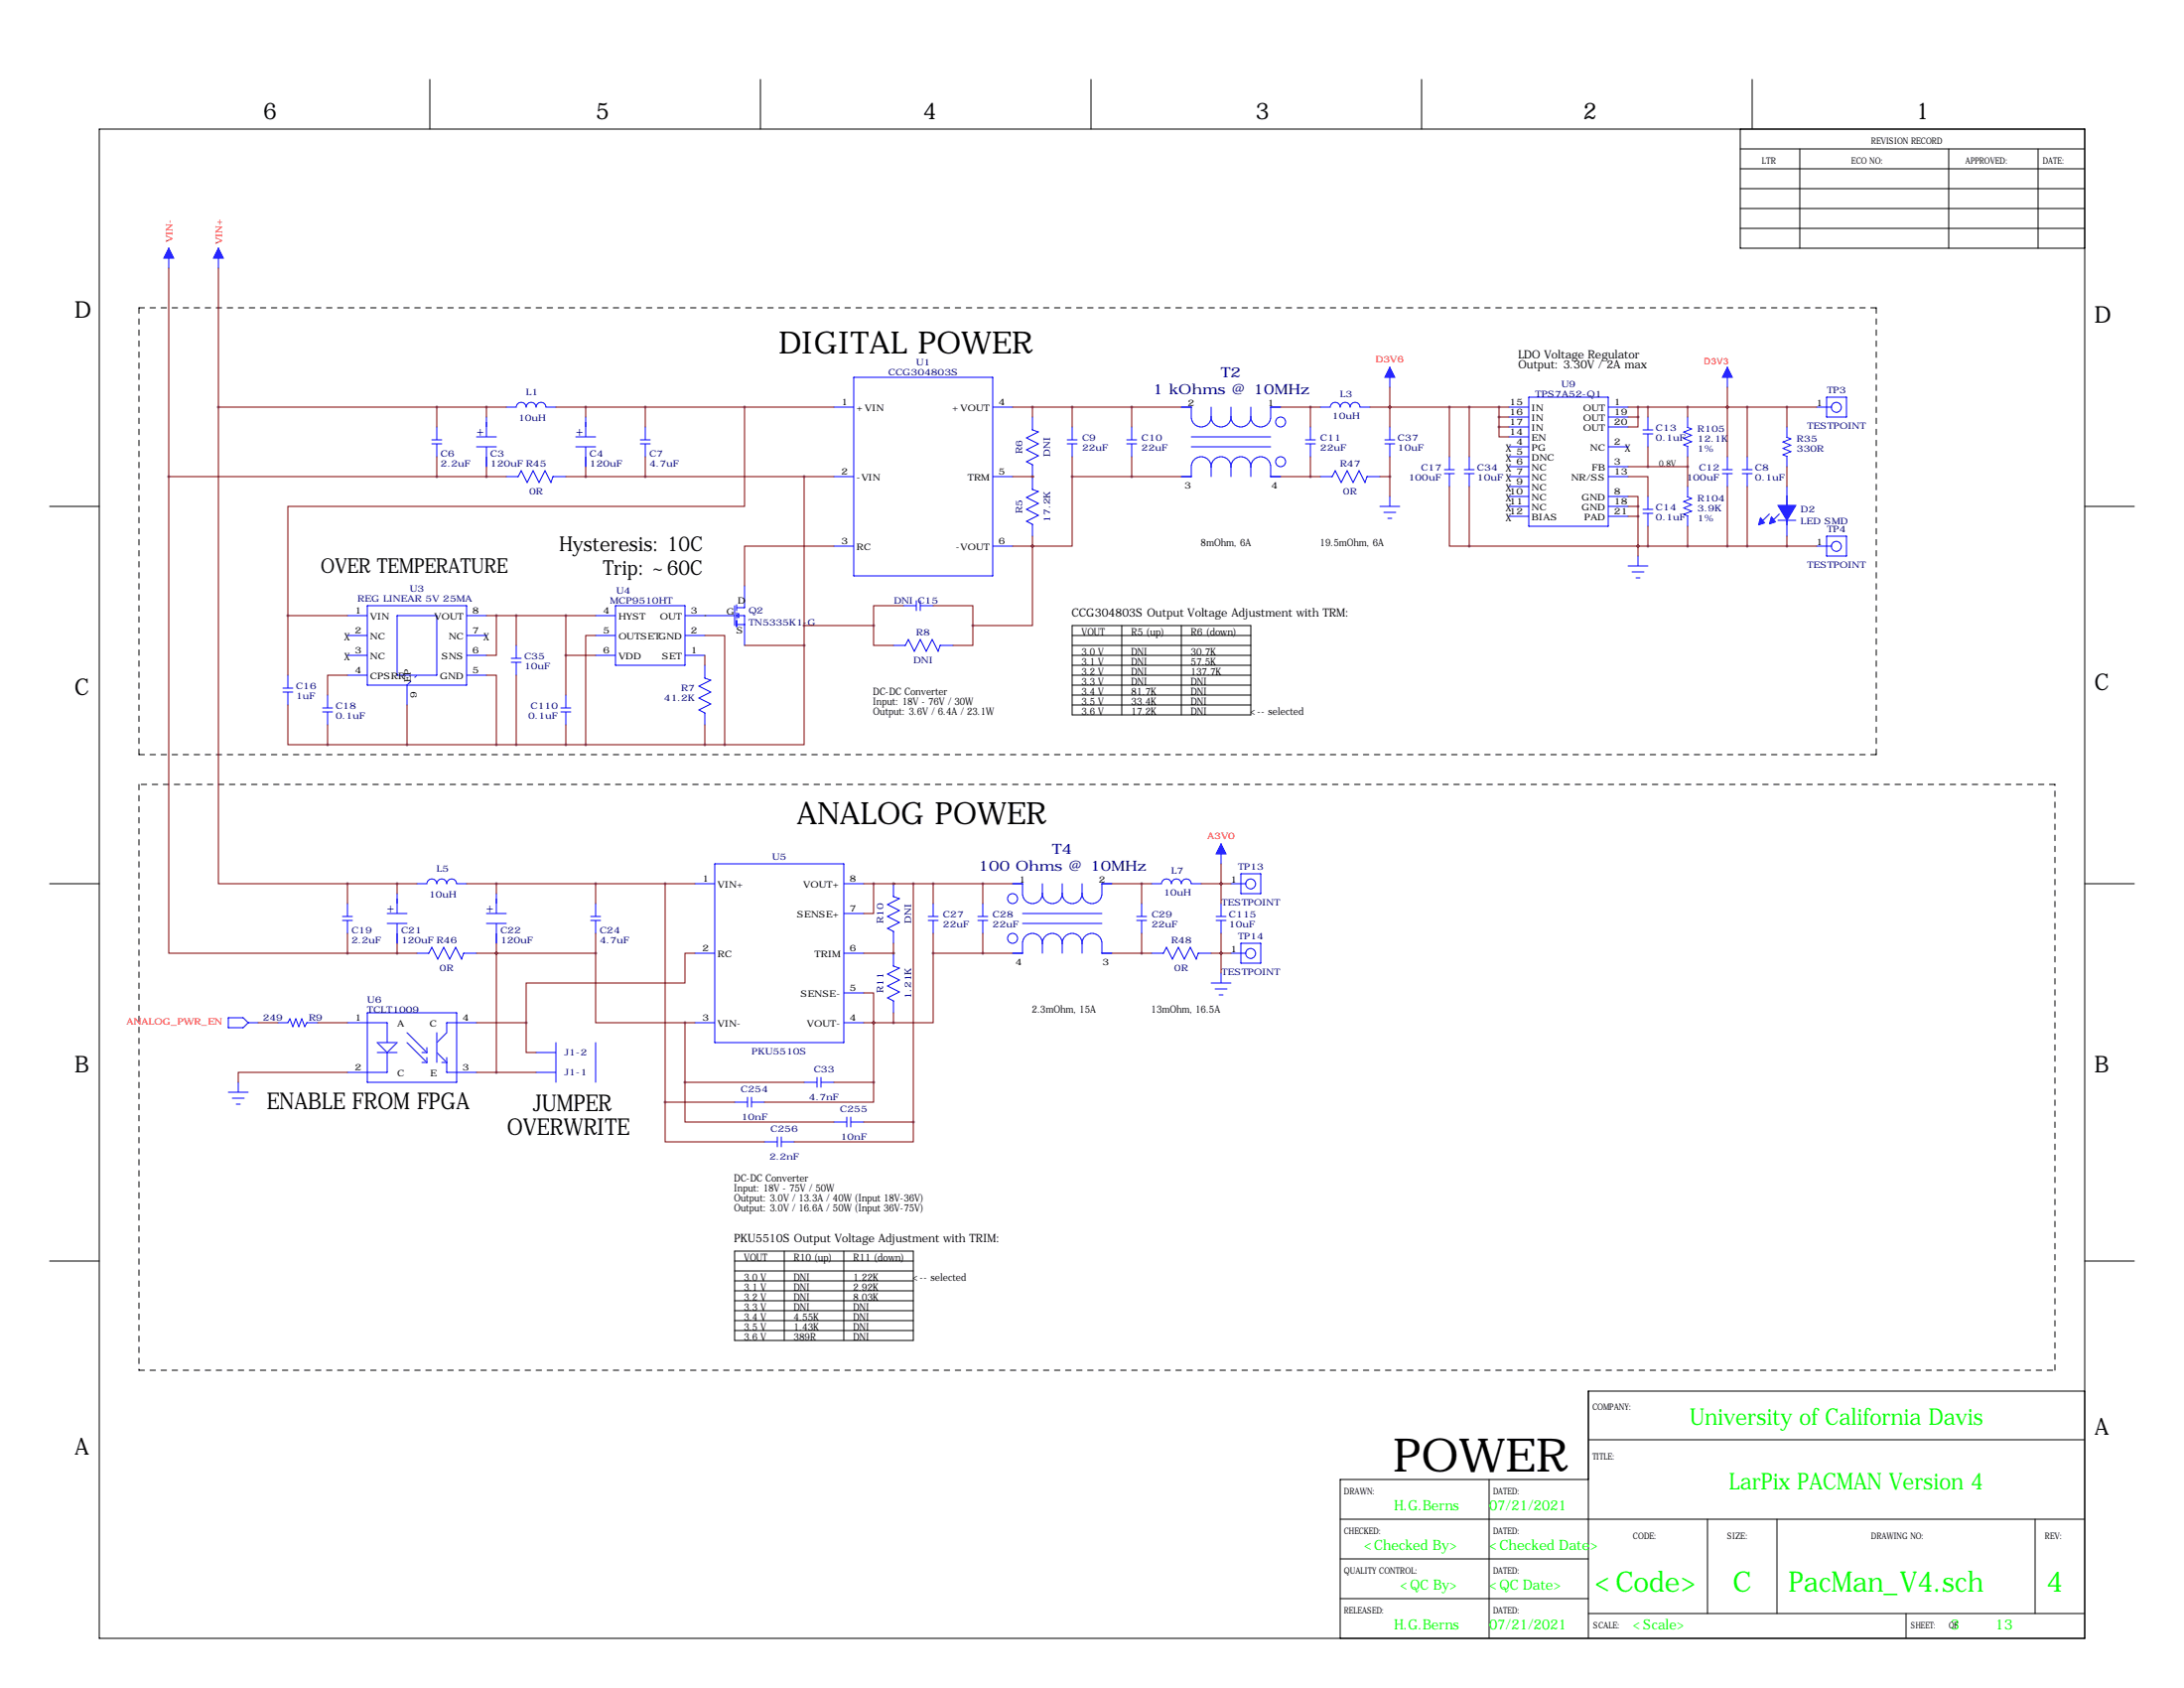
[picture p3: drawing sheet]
<svg xmlns="http://www.w3.org/2000/svg" width="559mm" height="432mm" viewBox="0 0 559 432" stroke-linecap="round" stroke-linejoin="round" font-family="sans-serif">
<g fill="none" stroke="#000" stroke-width=".25">
<path d="M25.4 33h508v386.1h-508zM110 20.3v12.7M194.6 20.3v12.7M279.1 20.3v12.7M363.7 20.3v12.7M445.3 38.1h88.1M445.3 33v30.5h88.1M448.3 20.3v12.7M460.5 38.1v25.4M498.6 38.1v25.4M521.5 38.1v25.4M445.3 48.3h88.1"/>
<path d="M445.3 43.2h88.1M445.3 53.3h88.1M445.3 58.4h88.1M12.7 129.5h12.7M533.4 129.5h12.7M274.3 160h45.7v22.9h-45.7zM274.3 177.8h45.7M274.3 175.3h45.7M274.3 172.7h45.7M274.3 170.2h45.7M274.3 167.6h45.7M274.3 165.1h45.7"/>
<path d="M274.3 162.6h45.7M287 160v22.9M302.3 160v22.9M274.3 180.3h45.7M12.7 226.1h12.7M533.4 226.1h12.7M12.7 322.6h12.7M188 322.6h45.7M188 320h45.7v22.9h-45.7zM188 337.8h45.7M188 335.3h45.7M188 332.7h45.7"/>
<path d="M188 330.2h45.7M188 327.7h45.7M188 325.1h45.7M200.7 320v22.9M215.9 320v22.9M533.4 322.6h12.7M188 340.4h45.7M533.4 355.9h-127v63.2M381 378.5v40.6M406.4 368.3h127M406.4 378.5h-63.5v40.6M342.9 388.6h190.5"/>
<path d="M342.9 398.8h63.5M436.9 388.6v24.1M454.7 388.6v24.1M520.7 388.6v24.1M342.9 408.9h63.5M406.4 412.7h127M487.7 412.7v6.4"/>
</g>
<path d="M35.6 78.7v114.3M480.1 78.7h-444.5M35.6 193h444.5M480.1 193v-114.3M35.6 200.7v149.8M525.8 200.7h-490.2M35.6 350.5h490.2M525.8 350.5v-149.8" fill="none" stroke="#000" stroke-width=".25" stroke-dasharray="1.4 1.4"/>
<g fill="none" stroke="#00f" stroke-width=".25">
<path d="M43.2 63.5v5.1M55.9 63.5v5.1M218.4 96.5h35.6v50.8h-35.6zM355.6 94v5.1M442 94v5.1M110.5 113.5h2.5M110.5 112.5h2.5M111.8 109.2v3.3M111.8 113.5v3.3M121.9 111.8h5.1M121.9 114.3h5.1M124.5 106.7v5.1"/>
<path d="M124.5 114.3v5.1M129.5 104.1h2.6a1.27 1.27 0 0 1 1.3-1.2 1.27 1.27 0 0 1 1.2 1.2 1.27 1.27 0 0 1 1.3-1.2 1.27 1.27 0 0 1 1.3 1.2 1.27 1.27 0 0 1 1.2-1.2 1.27 1.27 0 0 1 1.3 1.2h2.5M147.3 111.8h5.1M147.3 114.3h5.1M149.9 106.7v5.1M149.9 114.3v5.1M163.8 113.5h2.6M163.8 112.5h2.6M165.1 109.2v3.3M165.1 113.5v3.3M213.4 104.1h5M254 104.1h5.1"/>
<path d="M264.2 106.7v3.3l1.5 .5-3.1 1.5 3.1 1.5-3.1 1.6 3.1 1.5-3.1 1.5 1.6 .8v6.3l1.5 .5-3.1 1.6 3.1 1.5-3.1 1.5 3.1 1.5-3.1 1.5 1.6 .8v3.1M273 113.5h2.6M273 112.5h2.6M274.3 109.2v3.3M274.3 113.5v3.3M288.3 113.5h2.5M288.3 112.5h2.5M289.6 109.2v3.3M289.6 113.5v3.3M302.3 104.1h2.5a5 5 0 0 0 .6 4.2 2.54 2.54 0 0 0 2.8 .8 2.54 2.54 0 0 0 1.7-2.4M304.8 111.8h20.3M304.8 114.3h20.3"/>
<path d="M309.9 106.7a2.54 2.54 0 0 0 2.5 2.5 2.54 2.54 0 0 0 2.6-2.5M309.9 119.4a2.54 2.54 0 0 1 2.5-2.6 2.54 2.54 0 0 1 2.6 2.6M309.9 119.4a2.54 2.54 0 0 0-2.6-2.6 2.54 2.54 0 0 0-2.5 2.6v2.5h-2.5M309.9 104.1v2.6M309.9 119.4v2.5M315 106.7a2.54 2.54 0 0 0 2.5 2.5 2.54 2.54 0 0 0 2.5-2.5M315 119.4a2.54 2.54 0 0 1 2.5-2.6 2.54 2.54 0 0 1 2.5 2.6M315 104.1v2.6M315 119.4v2.5M320 119.4a2.54 2.54 0 0 1 2.6-2.6 2.54 2.54 0 0 1 2.5 2.6v2.5h2.6M320 104.1v2.6M320 119.4v2.5"/>
<path d="M327.7 104.1h-2.6a5 5 0 0 1-.5 4.2 2.54 2.54 0 0 1-2.9 .8 2.54 2.54 0 0 1-1.7-2.4M334 113.5h2.5M334 112.5h2.5M335.3 109.2v3.3M335.3 113.5v3.3M337.8 104.1h2.6a1.27 1.27 0 0 1 1.2-1.2 1.27 1.27 0 0 1 1.3 1.2 1.27 1.27 0 0 1 1.3-1.2 1.27 1.27 0 0 1 1.2 1.2 1.27 1.27 0 0 1 1.3-1.2 1.27 1.27 0 0 1 1.3 1.2h2.5M354.3 113.5h2.6M354.3 112.5h2.6M355.6 109.2v3.3M355.6 113.5v3.3M370.8 116.8v3.3M375.9 116.8v3.3"/>
<path d="M386.1 104.1h5.1M386.1 111.8h5.1M386.1 114.3h5.1M386.1 119.4h5.1M386.1 116.8h5.1M386.1 106.7h5.1M386.1 109.2h5.1M391.2 101.6h20.3v33h-20.3zM411.5 104.1h5.1M411.5 114.3h5.1M411.5 119.4h5.1M411.5 106.7h5.1"/>
<path d="M411.5 109.2h5.1M420.4 111h2.5M420.4 110h2.5M421.6 106.7v3.3M421.6 111v3.3M431.8 106.7v2.6l1 .4-2 .8 2 .9-2 .8 2 .8-2 .8 1 .4v2.6M442 116.8v3.3M447 116.8v3.3M457.2 109.2v2.7l1 .4-2 .8 2 .8-2 .8 2 .8-2 .8 1 .4v2.7M464.8 104.1h3.8M467.4 101.6h5v5.1h-5zM129.5 121.9h3.1l.7-1.5 1.6 3 1.5-3 1.5 3 1.5-3 1.6 3 .5-1.5h3.3"/>
<path d="M213.4 121.9h5M213.4 139.7h5M254 121.9h5.1M254 139.7h5.1M337.8 121.9h3.1l.7-1.5 1.6 3 1.5-3 1.5 3 1.5-3 1.5 3 .6-1.5h3.3M353.1 129.5h5M354.1 131.1h3M355.1 132.6h1M355.6 127v2.5M369.6 121.2h2.5M369.6 120.1h2.5M370.8 121.2v3.3"/>
<path d="M374.6 121.2h2.6M374.6 120.1h2.6M375.9 121.2v3.3M386.1 121.9h5.1M386.1 127h5.1M386.1 124.5h5.1M386.1 129.5h5.1M386.1 132.1h5.1M411.5 121.9h5.1M411.5 127h5.1M411.5 129.5h5.1M411.5 132.1h5.1"/>
<path d="M420.4 131.3h2.5M420.4 130.3h2.5M421.6 127v3.3M421.6 131.3v3.3M431.8 124.5v2.6l1 .4-2 .8 2 .8-2 .8 2 .9-2 .8 1 .4v2.6M440.7 121.2h2.5M440.7 120.1h2.5M442 121.2v3.3M445.8 121.2h2.5M445.8 120.1h2.5M447 121.2v3.3M452.7 131.5l-2.5 2.5"/>
<path d="M454.9 133.1h4.6M455.3 131.5l-2.6 2.5M457.2 124.5v12.7M464.8 139.7h3.8M467.4 137.2h5v5h-5zM88.9 157.5h5.1M94 154.9h25.4v20.4h-25.4zM101.6 157.5h10.2v15.2h-10.2zM119.4 157.5h5.1M152.4 157.5h5.1M157.5 154.9h17.8v15.3h-17.8zM175.3 157.5h12.7"/>
<path d="M188 154.9v5.1M188.5 154.7v1.5M188.5 156.7v1.5M188.5 158.8v1.5M188.5 157.5l.5-.5v1zM188.5 159.8h2M189 157.5h1.5v7.6M190.5 149.9v5.5h-2M231.1 154.9h3.3M234.4 153.7v2.5M235.5 154.9h3.3M235.5 153.7v2.5"/>
<path d="M416.6 144.8h5M417.6 146.3h3M418.6 147.8h1M419.1 142.2v2.6M72.4 177h2.5M72.4 176h2.5M73.7 172.7v3.3M73.7 177v3.3M83.8 177.8v3.3M88.9 172.7h5.1M88.9 162.6h5.1M88.9 167.6h5.1"/>
<path d="M104.1 175.3v5M119.4 172.7h5.1M119.4 162.6h5.1M119.4 167.6h5.1M130.8 169.4h2.5M130.8 168.4h2.5M132.1 165.1v3.3M132.1 169.4v3.3M144.8 177.8v3.3M152.4 162.6h5.1M152.4 167.6h5.1M175.3 162.6h5"/>
<path d="M175.3 167.6h5M180.3 170.2v3.3l1.6 .5-3.1 1.5 3.1 1.5-3.1 1.6 3.1 1.5-3.1 1.5 1.5 .8v3M228.6 165.1h3l.8-1.5 1.5 3 1.6-3 1.5 3 1.5-3 1.5 3 .5-1.5h3.3M82.5 182.1h2.6M82.5 181.1h2.6M83.8 182.1v3.3M143.5 182.1h2.5M143.5 181.1h2.5M144.8 182.1v3.3M312.4 215.9v5.1M87.6 235.5h2.6M87.6 234.4h2.6"/>
<path d="M88.9 231.1v3.3M88.9 235.5v3.3M99.1 233.7h5M99.1 236.2h5M101.6 228.6v5.1M101.6 236.2v5.1M106.7 226.1l2.5-.1a1.27 1.27 0 0 1 1.3-1.2 1.27 1.27 0 0 1 1.3 1.3 1.27 1.27 0 0 1 1.2-1.3 1.27 1.27 0 0 1 1.3 1.3 1.27 1.27 0 0 1 1.3-1.3 1.27 1.27 0 0 1 1.2 1.3h2.6M124.5 233.7h5M124.5 236.2h5M127 228.6v5.1M127 236.2v5.1M151.1 235.5h2.6"/>
<path d="M151.1 234.4h2.6M152.4 231.1v3.3M152.4 235.5v3.3M177.8 226.1h5.1M182.9 221h33v45.7h-33zM215.9 226.1h5.1M215.9 233.7h5.1M228.6 226.1v3.3l1.5 .5-3 1.5 3 1.5-3 1.5 3 1.6-3 1.5 1.5 .8v3M237.5 235.5h2.5M237.5 234.4h2.5M238.8 231.1v3.3M238.8 235.5v3.3"/>
<path d="M250.2 235.5h2.5M250.2 234.4h2.5M251.5 231.1v3.3M251.5 235.5v3.3M259.1 226.1h2.5a5 5 0 0 0 .6 4.1 2.54 2.54 0 0 0 2.8 .8 2.54 2.54 0 0 0 1.7-2.4M261.6 233.7h20.3M261.6 236.2h20.3M266.7 228.6a2.54 2.54 0 0 0 2.5 2.5 2.54 2.54 0 0 0 2.6-2.5M266.7 226.1v2.5M271.8 228.6a2.54 2.54 0 0 0 2.5 2.5 2.54 2.54 0 0 0 2.6-2.5M271.8 226.1v2.5M276.9 226.1v2.5"/>
<path d="M284.5 226.1h-2.6a5 5 0 0 1-.5 4.1 2.54 2.54 0 0 1-2.8 .8 2.54 2.54 0 0 1-1.7-2.4M290.8 235.5h2.6M290.8 234.4h2.6M292.1 231.1v3.3M292.1 235.5v3.3M294.6 226.1l2.6-.1a1.27 1.27 0 0 1 1.3-1.2 1.27 1.27 0 0 1 1.2 1.3 1.27 1.27 0 0 1 1.3-1.3 1.27 1.27 0 0 1 1.3 1.3 1.27 1.27 0 0 1 1.2-1.3 1.27 1.27 0 0 1 1.3 1.3h2.5M311.1 235.5h2.6M311.1 234.4h2.6M312.4 231.1v3.3M312.4 235.5v3.3M315 226.1h3.8M317.5 223.5h5.1v5.1h-5.1z"/>
<path d="M94 259.1h22.8v17.8h-22.8zM106.7 243.8h3l.8-1.5 1.5 3.1 1.5-3.1 1.6 3.1 1.5-3.1 1.5 3.1 .5-1.6h3.3M177.8 243.8h5.1M215.9 243.8h5.1M215.9 254h5.1M228.6 243.8v3.3l1.5 .5-3 1.6 3 1.5-3 1.5 3 1.5-3 1.6 1.5 .7v3.1M266.7 241.3a2.54 2.54 0 0 0-2.5-2.5 2.54 2.54 0 0 0-2.6 2.5v2.5h-2.5M266.7 241.3a2.54 2.54 0 0 1 2.5-2.5 2.54 2.54 0 0 1 2.6 2.5M266.7 241.3v2.5M271.8 241.3a2.54 2.54 0 0 1 2.5-2.5 2.54 2.54 0 0 1 2.6 2.5M271.8 241.3v2.5M276.9 241.3a2.54 2.54 0 0 1 2.5-2.5 2.54 2.54 0 0 1 2.5 2.5v2.5h2.6"/>
<path d="M276.9 241.3v2.5M294.6 243.8h3.1l.7-1.5 1.6 3.1 1.5-3.1 1.5 3.1 1.5-3.1 1.6 3.1 .5-1.6h3.3M309.9 251.5h5.1M310.9 253h3M311.9 254.5h1M312.4 248.9v2.6M315 243.8h3.8M317.5 241.3h5.1v5.1h-5.1zM58.4 260.3h3.8l1.3 1.3-1.3 1.3h-3.8zM58.4 279.4h5.1M61 276.9v2.5M63.5 261.6h2.5"/>
<path d="M71.1 261.6h2.6l.5-1 .7 2 .8-2 .8 2 .7-2 .8 2 .5-1h2.8M88.9 261.6h10.2v5.1M96.5 269.2h5.1M96.5 266.7h5.1l-2.5 2.5zM99.1 269.2v5.1h-10.2M104.1 264.2l5.1 5M104.1 266.7l5.1 5.1M107.9 269.2h1.3M107.9 271.8h1.3M109.2 268v1.2M109.2 270.5v1.3M111.8 264.2v7.6"/>
<path d="M111.8 269.2l2.5 2.6h-1.3M114.3 270.5v3.8h7.6M121.9 261.6h-7.6v2.6l-2.5 2.5M137.2 274.3h5M137.2 269.2h5M142.2 266.7v10.2M152.4 266.7v10.2M177.8 261.6h5.1M205.7 276.9h3.3M209 275.6v2.5M210.1 276.9h3.3M210.1 275.6v2.5"/>
<path d="M215.9 261.6h5.1M59.4 280.9h3.1M60.5 282.4h1M188 281.9h3.3M191.3 280.7v2.5M192.3 280.7v2.5M192.3 281.9h3.3M195.6 292.1h3.3M198.9 290.8v2.6M199.9 290.8v2.6M199.9 292.1h3.3M213.4 287h3.3"/>
<path d="M216.7 285.8v2.5M217.7 285.8v2.5M217.7 287h3.3"/>
<circle cx="327.7" cy="118.1" r="1.27"/>
<circle cx="327.7" cy="107.9" r="1.27"/>
<circle cx="469.8" cy="104.2" r="1.27"/>
<circle cx="469.8" cy="139.8" r="1.27"/>
<circle cx="259.1" cy="229.9" r="1.27"/>
<circle cx="320" cy="226.1" r="1.27"/>
<circle cx="259.1" cy="240" r="1.27"/>
<circle cx="320" cy="243.9" r="1.27"/>
</g>
<path d="M104.1 175.3l2.6-2.6" fill="none" stroke="#00f" stroke-width=".25" stroke-dasharray="1.4 1.4"/>
<g fill="#00f" stroke="#00f" stroke-width=".25">
<path d="M457.2 129.3h2.3l-2.3 3.8z"/>
<path d="M454.9 129.3h2.3v3.8z"/>
<path d="M453.2 132.2l1.1 1.3-1.6 .5z"/>
<path d="M450.4 132.5l1.1 1.3-1.6 .5z"/>
<path d="M55.9 63.5l1.2 2.5h-2.5z"/>
<path d="M43.2 63.5l1.2 2.5h-2.5z"/>
<path d="M355.6 94l1.3 2.5h-2.6z"/>
<path d="M312.4 215.9l1.3 2.5h-2.6z"/>
<path d="M442 94l1.2 2.5h-2.5z"/>
</g>
<g fill="none" stroke="#800000" stroke-width=".25">
<path d="M43.2 68.6v53.3M55.9 68.6v35.5M355.6 99.1v10.1M442 99.1v17.7M55.9 104.1v122h33M55.9 104.1h73.6M111.8 104.1v5.1M111.8 116.8v5.1M124.5 104.1v2.6M124.5 119.4v2.5M142.2 104.1h71.2M149.9 104.1v2.6"/>
<path d="M149.9 119.4v2.5M165.1 104.1v5.1M165.1 116.8v5.1M190.5 104.1v25.4h-116.8v28M259.1 104.1h43.2M264.2 104.1v2.6M274.3 104.1v5.1M274.3 116.8v5.1M289.6 104.1v5.1M289.6 116.8v5.1M327.7 104.1h10.1M335.3 104.1v5.1"/>
<path d="M335.3 116.8v5.1M350.5 104.1h35.6M355.6 104.1h.1M355.6 116.8v10.2M370.8 104.1v12.7M375.9 104.1v12.7M383.5 109.2v2.6h2.6M383.5 109.2h2.6M383.5 106.7h2.6M383.5 104.1v5.1M416.6 104.1h48.2M416.6 119.4h15.2"/>
<path d="M416.6 106.7h2.5M419.1 106.7v2.5h-2.5M419.1 104.1v2.6M421.6 104.1v2.6M421.6 114.3v5.1M431.8 104.1v2.6M431.8 116.8v7.7M442 104.1h.1M447 104.1v12.7M457.2 104.1v5.1M457.2 119.4v5.1M43.2 121.9v121.9h45.7"/>
<path d="M43.2 121.9h86.3M144.8 121.9h68.6M205.7 121.9v43.2M213.4 139.7h-22.9v10.2M259.1 139.7h5.1M259.1 121.9h5.1M264.2 121.9h.1M264.2 139.7h.1M264.2 139.7v20.3h-15.3M264.2 137.2v2.5M274.3 121.9v17.8h-10.1M274.3 121.9h28"/>
<path d="M327.7 121.9h10.1M353.1 121.9h2.5M370.8 124.5v15.2h5.1M375.9 139.7h88.9M375.9 124.5v15.2M416.6 121.9h5v5.1M416.6 127h2.5v2.5M416.6 129.5h2.5M416.6 132.1h2.5M419.1 139.7h.1M419.1 129.5v12.7M421.6 134.6v5.1"/>
<path d="M431.8 134.6v5.1M442 124.5v15.2M447 124.5v15.2M457.2 137.2v2.5M73.7 157.5h15.2M73.7 157.5v15.2M124.5 157.5h27.9M127 157.5v10.1h-2.5M132.1 157.5v7.6M144.8 157.5v20.3M180.3 157.5h.1M231.1 154.9h-7.6v5.1"/>
<path d="M238.8 154.9h10.1v5.1M88.9 172.7h-5.1v5.1M124.5 172.7h2.5v17.8M132.1 172.7v17.8M144.8 167.6h7.6M152.4 162.6h-2.5v27.9M180.3 162.6h5.1v27.9M180.3 167.6v2.6M190.5 165.1h15.2M205.7 165.1v25.4h-20.3M205.7 160h17.8M223.5 160v5.1h5.1"/>
<path d="M248.9 160v5.1h-5.1M73.7 180.3v10.2h10.1M83.8 190.5h101.6M83.8 185.4v5.1M104.1 180.3v10.2M144.8 185.4v5.1M180.3 185.4v5.1M88.9 226.1h17.8M88.9 226.1v5M88.9 238.8v5M101.6 226.1v2.5M119.4 226.1h58.4"/>
<path d="M127 226.1v2.5M152.4 226.1v5M152.4 238.8v5M170.2 226.1v55.8M221 226.1h38.1M223.5 226.1v7.6h-2.5M228.6 226.1h.1M233.7 226.1v60.9M238.8 226.1v5M238.8 238.8v5M251.5 226.1v5M251.5 238.8v5"/>
<path d="M284.5 226.1h10.1M292.1 226.1v5M292.1 238.8v5M307.3 226.1h7.7M312.4 226.1h.1M312.4 221v10.1M312.4 238.8v10.1M88.9 243.8h17.8M101.6 241.3v2.5M121.9 243.8h30.5M127 243.8h.1M127 241.3v33"/>
<path d="M152.4 243.8v17.8h22.9M177.8 243.8h-2.5v7.7h-40.7v10.1M221 254h2.5v7.6M221 243.8h7.6M228.6 243.8h.1M228.6 241.3v2.5M228.6 259.1v2.5M238.8 243.8v17.8h-10.2M238.8 243.8h20.3M284.5 243.8h10.1M309.9 243.8h5.1M312.4 243.8h.1"/>
<path d="M66 261.6h5.1M81.3 261.6h7.6M88.9 274.3h-27.9v2.6M121.9 261.6h12.7M121.9 274.3h15.3M134.6 261.6v7.6h2.6M175.3 276.9v10.1h38.1M175.3 261.6h2.5M175.3 276.9h30.4M175.3 261.6v15.3M213.4 276.9h10.1M221 261.6h7.6"/>
<path d="M223.5 261.6h.1M223.5 276.9v5h-27.9M223.5 261.6v15.3M170.2 281.9v10.2h25.4M170.2 281.9h17.8M221 287h12.7M233.7 287v5.1h-30.5"/>
</g>
<path d="M264.1 121.9a.05 .05 0 0 0 .1 0 .05 .05 0 0 0-.1 0zM264.1 139.7a.05 .05 0 0 0 .1 0 .05 .05 0 0 0-.1 0zM124.4 104.1a.05 .05 0 0 0 .1 0 .05 .05 0 0 0-.1 0zM149.8 104.1a.05 .05 0 0 0 .1 0 .05 .05 0 0 0-.1 0zM264.1 104.1a.05 .05 0 0 0 .1 0 .05 .05 0 0 0-.1 0zM289.5 121.9a.05 .05 0 0 0 .1 0 .05 .05 0 0 0-.1 0zM289.5 104.1a.05 .05 0 0 0 .1 0 .05 .05 0 0 0-.1 0zM104.1 190.5a.05 .05 0 0 0 .1 0 .05 .05 0 0 0-.1 0zM73.6 157.5a.05 .05 0 0 0 .1 0 .05 .05 0 0 0-.1 0zM180.3 190.5a.05 .05 0 0 0 .1 0 .05 .05 0 0 0-.1 0zM149.8 190.5a.05 .05 0 0 0 .1 0 .05 .05 0 0 0-.1 0zM251.4 243.8a.05 .05 0 0 0 .1 0 .05 .05 0 0 0-.1 0zM251.4 226.1a.05 .05 0 0 0 .1 0 .05 .05 0 0 0-.1 0zM238.7 243.8a.05 .05 0 0 0 .1 0 .05 .05 0 0 0-.1 0zM238.7 226.1a.05 .05 0 0 0 .1 0 .05 .05 0 0 0-.1 0zM149.8 121.9a.05 .05 0 0 0 .1 0 .05 .05 0 0 0-.1 0zM124.4 121.9a.05 .05 0 0 0 .1 0 .05 .05 0 0 0-.1 0zM111.7 104.1a.05 .05 0 0 0 .1 0 .05 .05 0 0 0-.1 0zM111.7 121.9a.05 .05 0 0 0 .1 0 .05 .05 0 0 0-.1 0zM175.2 261.6a.05 .05 0 0 0 .1 0 .05 .05 0 0 0-.1 0zM175.2 276.9a.05 .05 0 0 0 .1 0 .05 .05 0 0 0-.1 0zM205.7 121.9a.05 .05 0 0 0 .1 0 .05 .05 0 0 0-.1 0zM205.7 165.1a.05 .05 0 0 0 .1 0 .05 .05 0 0 0-.1 0zM205.7 160a.05 .05 0 0 0 .1 0 .05 .05 0 0 0-.1 0zM264.1 139.7a.05 .05 0 0 0 .1 0 .05 .05 0 0 0-.1 0zM441.9 104.1a.05 .05 0 0 0 .1 0 .05 .05 0 0 0-.1 0zM441.9 139.7a.05 .05 0 0 0 .1 0 .05 .05 0 0 0-.1 0zM383.5 106.7a.05 .05 0 0 0 .1 0 .05 .05 0 0 0-.1 0zM383.5 104.1a.05 .05 0 0 0 .1 0 .05 .05 0 0 0-.1 0zM421.6 119.4a.05 .05 0 0 0 .1 0 .05 .05 0 0 0-.1 0zM421.6 104.1a.05 .05 0 0 0 .1 0 .05 .05 0 0 0-.1 0zM421.6 139.7a.05 .05 0 0 0 .1 0 .05 .05 0 0 0-.1 0zM447 104.1a.05 .05 0 0 0 .1 0 .05 .05 0 0 0-.1 0zM447 139.7a.05 .05 0 0 0 .1 0 .05 .05 0 0 0-.1 0zM383.5 109.2a.05 .05 0 0 0 .1 0 .05 .05 0 0 0-.1 0zM441.9 104.1a.05 .05 0 0 0 .1 0 .05 .05 0 0 0-.1 0zM370.8 104.1a.05 .05 0 0 0 .1 0 .05 .05 0 0 0-.1 0z" fill="#800000" stroke="#800000" stroke-width=".63"/>
<text font-size="11.9" x="356.5" y="376.5">POWER</text>
<g font-size="7.9">
<text x="199.2" y="90.3">DIGITAL POWER</text>
<text x="203.8" y="210.7">ANALOG POWER</text>
</g>
<g font-size="7.3" fill="#0f0">
<text x="408.1" y="407">&lt;Code&gt;</text>
<text x="443.4" y="407">C</text>
<text x="457.7" y="407">PacMan_V4.sch</text>
<text x="523.6" y="407">4</text>
</g>
<g font-size="5.9">
<text x="67.3" y="30.5">6</text>
<text x="152.4" y="30.5">5</text>
<text x="236.2" y="30.5">4</text>
<text x="321.3" y="30.5">3</text>
<text x="405.1" y="30.5">2</text>
<text x="490.2" y="30.5">1</text>
<text x="19" y="81.3">D</text>
<text x="535.9" y="82.6">D</text>
<text x="19" y="177.8">C</text>
<text x="535.9" y="176.5">C</text>
<text x="19" y="274.3">B</text>
<text x="535.9" y="274.3">B</text>
<text x="68.3" y="283.8">ENABLE FROM FPGA</text>
<text x="136.3" y="284.3">JUMPER</text>
<text x="129.7" y="290.4">OVERWRITE</text>
<text x="535.9" y="367">A</text>
<text x="19" y="372.1">A</text>
</g>
<g font-size="5.9" fill="#0f0">
<text x="432.4" y="364.5">University of California Davis</text>
<text x="442.5" y="381.1">LarPix PACMAN Version 4</text>
</g>
<g font-size="5.3">
<text x="143.1" y="141">Hysteresis: 10C</text>
<text x="82.1" y="146.6">OVER TEMPERATURE</text>
<text x="154.3" y="147.1">Trip: ~60C</text>
</g>
<g font-size="3.6" fill="#000080">
<text x="294.9" y="100.7">1 kOhms @ 10MHz</text>
<text x="312.4" y="96.5">T2</text>
<text x="121.9" y="111.5">+</text>
<text x="147.3" y="111.5">+</text>
<text x="269.2" y="218.4">T4</text>
<text x="250.3" y="222.6">100 Ohms @ 10MHz</text>
<text x="99.1" y="233.4">+</text>
<text x="124.5" y="233.4">+</text>
</g>
<g font-size="3.6" fill="#0f0">
<text x="356.7" y="386.4">H.G.Berns</text>
<text x="381" y="386.4">07/21/2021</text>
<text x="349" y="396.6">&lt;Checked By&gt;</text>
<text x="381" y="396.6">&lt;Checked Date&gt;</text>
<text x="358.3" y="406.7">&lt;QC By&gt;</text>
<text x="381" y="406.7">&lt;QC Date&gt;</text>
<text x="356.7" y="416.9">H.G.Berns</text>
<text x="381" y="416.9">07/21/2021</text>
<text x="417.8" y="416.9">&lt;Scale&gt;</text>
<text x="499.1" y="416.9">3</text>
<text x="510.5" y="416.9">13</text>
</g>
<g font-size="3">
<text x="388.5" y="91.6">LDO Voltage Regulator</text>
<text x="388.5" y="94.1">Output: 3.30V / 2A max</text>
<text x="274.2" y="157.6">CCG304803S Output Voltage Adjustment with TRM:</text>
<text x="187.8" y="317.7">PKU5510S Output Voltage Adjustment with TRIM:</text>
</g>
<g font-size="2.6">
<text x="385.3" y="115.5">X</text>
<text x="385.3" y="118">X</text>
<text x="415.8" y="115.5">X</text>
<text x="385.3" y="125.6">X</text>
<text x="385.3" y="120.5">X</text>
<text x="385.3" y="123.1">X</text>
<text x="385.3" y="128.2">X</text>
<text x="385.3" y="130.7">X</text>
<text x="385.3" y="133.2">X</text>
<text x="307.2" y="139.8">8mOhm, 6A</text>
<text x="337.7" y="139.8">19.5mOhm, 6A</text>
<text x="88.1" y="163.7">X</text>
<text x="123.7" y="163.7">X</text>
<text x="276.8" y="162.7">VOUT</text>
<text x="276.8" y="167.7">3.0 V</text>
<text x="289.5" y="162.7">R5 (up)</text>
<text x="289.5" y="167.7">DNI</text>
<text x="304.7" y="162.7">R6 (down)</text>
<text x="304.7" y="167.7">30.7K</text>
<text x="88.1" y="168.8">X</text>
<text x="276.8" y="170.3">3.1 V</text>
<text x="276.8" y="172.8">3.2 V</text>
<text x="289.5" y="170.3">DNI</text>
<text x="289.5" y="172.8">DNI</text>
<text x="304.7" y="170.3">57.5K</text>
<text x="304.7" y="172.8">137.7K</text>
<text x="223.4" y="177.9">DC-DC Converter</text>
<text x="276.8" y="175.4">3.3 V</text>
<text x="276.8" y="177.9">3.4 V</text>
<text x="289.5" y="175.4">DNI</text>
<text x="289.5" y="177.9">81.7K</text>
<text x="304.7" y="175.4">DNI</text>
<text x="304.7" y="177.9">DNI</text>
<text x="223.4" y="180.4">Input: 18V - 76V / 30W</text>
<text x="223.4" y="183">Output: 3.6V / 6.4A / 23.1W</text>
<text x="276.8" y="180.4">3.5 V</text>
<text x="276.8" y="183">3.6 V</text>
<text x="289.5" y="180.4">33.4K</text>
<text x="289.5" y="183">17.2K</text>
<text x="304.7" y="180.4">DNI</text>
<text x="304.7" y="183">DNI</text>
<text x="319.9" y="183">&lt;-- selected</text>
<text x="264.1" y="259.2">2.3mOhm, 15A</text>
<text x="294.5" y="259.2">13mOhm, 16.5A</text>
<text x="187.9" y="302.4">DC-DC Converter</text>
<text x="187.9" y="304.9">Input: 18V - 75V / 50W</text>
<text x="187.9" y="307.4">Output: 3.0V / 13.3A / 40W (Input 18V-36V)</text>
<text x="187.9" y="310">Output: 3.0V / 16.6A / 50W (Input 36V-75V)</text>
<text x="190.4" y="322.7">VOUT</text>
<text x="203.1" y="322.7">R10 (up)</text>
<text x="218.3" y="322.7">R11 (down)</text>
<text x="190.4" y="327.8">3.0 V</text>
<text x="203.1" y="327.8">DNI</text>
<text x="218.3" y="327.8">1.22K</text>
<text x="233.6" y="327.8">&lt;-- selected</text>
<text x="190.4" y="330.3">3.1 V</text>
<text x="190.4" y="332.8">3.2 V</text>
<text x="190.4" y="335.4">3.3 V</text>
<text x="203.1" y="330.3">DNI</text>
<text x="203.1" y="332.8">DNI</text>
<text x="203.1" y="335.4">DNI</text>
<text x="218.3" y="335.4">DNI</text>
<text x="218.3" y="330.3">2.92K</text>
<text x="218.3" y="332.8">8.03K</text>
<text x="190.4" y="337.9">3.4 V</text>
<text x="190.4" y="340.5">3.5 V</text>
<text x="203.1" y="337.9">4.55K</text>
<text x="203.1" y="340.5">1.43K</text>
<text x="218.3" y="337.9">DNI</text>
<text x="218.3" y="340.5">DNI</text>
<text x="190.4" y="343">3.6 V</text>
<text x="203.1" y="343">389R</text>
<text x="218.3" y="343">DNI</text>
</g>
<g font-size="2.3">
<text x="450.8" y="41.9">LTR</text>
<text x="473.7" y="41.9">ECO NO:</text>
<text x="478.8" y="36.8">REVISION RECORD</text>
<text x="502.9" y="41.9">APPROVED:</text>
<text x="522.7" y="41.9">DATE:</text>
<text x="215.2" y="103.6">1</text>
<text x="219.2" y="105.1">+VIN</text>
<text x="243.6" y="105.1">+VOUT</text>
<text x="255.5" y="103.6">4</text>
<text x="303.9" y="103.8">2</text>
<text x="324.4" y="103.8">1</text>
<text x="386.2" y="103.6">15</text>
<text x="386.2" y="106.2">16</text>
<text x="391.9" y="105.1">IN</text>
<text x="391.9" y="107.7">IN</text>
<text x="405.1" y="105.1">OUT</text>
<text x="405.1" y="107.7">OUT</text>
<text x="413" y="103.6">1</text>
<text x="413" y="106.2">19</text>
<text x="464.7" y="103.9">1</text>
<text x="386.2" y="111.3">14</text>
<text x="386.2" y="108.7">17</text>
<text x="388" y="113.8">4</text>
<text x="391.9" y="112.8">EN</text>
<text x="391.9" y="110.2">IN</text>
<text x="405.1" y="110.2">OUT</text>
<text x="413" y="113.8">2</text>
<text x="413" y="108.7">20</text>
<text x="388" y="116.3">5</text>
<text x="388" y="118.9">6</text>
<text x="391.9" y="115.3">PG</text>
<text x="391.9" y="117.8">DNC</text>
<text x="406.9" y="115.3">NC</text>
<text x="413" y="118.9">3</text>
<text x="424.5" y="119.5">0.8V</text>
<text x="215.2" y="121.4">2</text>
<text x="219.2" y="122.9">-VIN</text>
<text x="247.6" y="122.9">TRM</text>
<text x="255.5" y="121.4">5</text>
<text x="303" y="124.9">3</text>
<text x="325.2" y="124.9">4</text>
<text x="388" y="121.4">7</text>
<text x="388" y="124">9</text>
<text x="391.9" y="120.4">NC</text>
<text x="391.9" y="122.9">NC</text>
<text x="391.9" y="125.5">NC</text>
<text x="402" y="122.9">NR/SS</text>
<text x="407.3" y="120.4">FB</text>
<text x="413" y="121.4">13</text>
<text x="386.2" y="126.5">10</text>
<text x="386.2" y="129">11</text>
<text x="386.2" y="131.6">12</text>
<text x="391.9" y="128">NC</text>
<text x="391.9" y="130.5">NC</text>
<text x="404.7" y="128">GND</text>
<text x="404.7" y="130.5">GND</text>
<text x="413" y="126.5">8</text>
<text x="413" y="129">18</text>
<text x="413" y="131.6">21</text>
<text x="391.9" y="133.1">BIAS</text>
<text x="405.3" y="133.1">PAD</text>
<text x="215.2" y="139.2">3</text>
<text x="219.2" y="140.7">RC</text>
<text x="244.6" y="140.7">-VOUT</text>
<text x="255.5" y="139.2">6</text>
<text x="464.7" y="139.4">1</text>
<text x="188.7" y="154.4">D</text>
<text x="90.8" y="157">1</text>
<text x="94.7" y="158.5">VIN</text>
<text x="111.2" y="158.5">VOUT</text>
<text x="120.9" y="157">8</text>
<text x="154.3" y="157">4</text>
<text x="158.2" y="158.5">HYST</text>
<text x="168.9" y="158.5">OUT</text>
<text x="176.8" y="157">3</text>
<text x="185.9" y="157.2">G</text>
<text x="90.8" y="162.1">2</text>
<text x="90.8" y="167.1">3</text>
<text x="94.7" y="163.6">NC</text>
<text x="114.8" y="163.6">NC</text>
<text x="120.9" y="167.1">6</text>
<text x="120.9" y="162.1">7</text>
<text x="154.3" y="162.1">5</text>
<text x="154.3" y="167.1">6</text>
<text x="158.2" y="163.6">OUTSETGND</text>
<text x="176.8" y="167.1">1</text>
<text x="176.8" y="162.1">2</text>
<text x="188.4" y="162">S</text>
<text x="90.8" y="172.2">4</text>
<text x="94.7" y="168.6">NC</text>
<text x="94.7" y="173.7">CPSRR</text>
<text x="112.6" y="173.7">GND</text>
<text x="113" y="168.6">SNS</text>
<text x="120.9" y="172.2">5</text>
<text x="158.2" y="168.6">VDD</text>
<text x="169.4" y="168.6">SET</text>
<text x="105.1" y="174.5" transform="rotate(-90 105.1 174.5)">EP</text>
<text x="106.7" y="178.5" transform="rotate(-90 106.7 178.5)">9</text>
<text x="179.7" y="225.6">1</text>
<text x="183.6" y="227.1">VIN+</text>
<text x="205.5" y="227.1">VOUT+</text>
<text x="217.4" y="225.6">8</text>
<text x="260.7" y="225.7">1</text>
<text x="281.2" y="225.7">2</text>
<text x="314.8" y="225.8">1</text>
<text x="217.4" y="233.2">7</text>
<text x="204" y="234.7">SENSE+</text>
<text x="179.7" y="243.3">2</text>
<text x="183.6" y="244.8">RC</text>
<text x="208.4" y="244.8">TRIM</text>
<text x="217.4" y="243.3">6</text>
<text x="314.8" y="243.6">1</text>
<text x="259.8" y="246.8">4</text>
<text x="282" y="246.8">3</text>
<text x="204.9" y="255">SENSE-</text>
<text x="217.4" y="253.5">5</text>
<text x="90.8" y="261.1">1</text>
<text x="101.6" y="262.6">A</text>
<text x="109.9" y="262.6">C</text>
<text x="118.4" y="261.1">4</text>
<text x="179.7" y="261.1">3</text>
<text x="183.6" y="262.6">VIN-</text>
<text x="206.5" y="262.6">VOUT-</text>
<text x="217.4" y="261.1">4</text>
<text x="90.8" y="273.8">2</text>
<text x="101.6" y="275.3">C</text>
<text x="110.1" y="275.3">E</text>
<text x="118.4" y="273.8">3</text>
<text x="407.4" y="360.7">COMPANY:</text>
<text x="407.4" y="373.4">TITLE:</text>
<text x="343.9" y="382.3">DRAWN:</text>
<text x="382" y="382.3">DATED:</text>
<text x="343.9" y="392.4">CHECKED:</text>
<text x="382" y="392.4">DATED:</text>
<text x="417.8" y="393.7">CODE:</text>
<text x="442" y="393.7">SIZE:</text>
<text x="478.8" y="393.7">DRAWING NO:</text>
<text x="523.2" y="393.7">REV:</text>
<text x="343.9" y="402.6">QUALITY CONTROL:</text>
<text x="382" y="402.6">DATED:</text>
<text x="343.9" y="412.7">RELEASED:</text>
<text x="382" y="412.7">DATED:</text>
<text x="407.7" y="416.6">SCALE:</text>
<text x="488.9" y="416.6">SHEET:</text>
<text x="498.6" y="416.6">OF</text>
</g>
<g font-size="2.3" fill="#f00">
<text x="44.2" y="62" transform="rotate(-90 44.2 62)">VIN-</text>
<text x="56.9" y="62.5" transform="rotate(-90 56.9 62.5)">VIN+</text>
<text x="352" y="92.7">D3V6</text>
<text x="436" y="93.2">D3V3</text>
<text x="308.9" y="214.6">A3V0</text>
<text x="32.4" y="262.1">ANALOG_PWR_EN</text>
</g>
<g font-size="2.3" fill="#000080">
<text x="227.3" y="96">CCG304803S</text>
<text x="234.4" y="93.5">U1</text>
<text x="134.6" y="101.1">L1</text>
<text x="342.8" y="101.6">L3</text>
<text x="392.8" y="101.6">TPS7A52-Q1</text>
<text x="399.5" y="99.1">U9</text>
<text x="467.5" y="100.6">TP3</text>
<text x="132.6" y="107.7">10uH</text>
<text x="340.9" y="107.2">10uH</text>
<text x="276.9" y="112.8">C9</text>
<text x="292.1" y="112.8">C10</text>
<text x="337.8" y="112.8">C11</text>
<text x="357.6" y="112.8">C37</text>
<text x="423.7" y="110.2">C13</text>
<text x="423.7" y="112.8">0.1uF</text>
<text x="434.3" y="110.5">R105</text>
<text x="434.3" y="113">12.1K</text>
<text x="459.7" y="113">R35</text>
<text x="462.4" y="109.7">TESTPOINT</text>
<text x="112.8" y="116.8">C6</text>
<text x="112.8" y="119.4">2.2uF</text>
<text x="125.5" y="116.8">C3</text>
<text x="125.5" y="119.4">120uF R45</text>
<text x="150.9" y="116.8">C4</text>
<text x="150.9" y="119.4">120uF</text>
<text x="166.1" y="116.8">C7</text>
<text x="166.1" y="119.4">4.7uF</text>
<text x="261.6" y="116.1" transform="rotate(-90 261.6 116.1)">R6</text>
<text x="268.7" y="116.8" transform="rotate(-90 268.7 116.8)">DNI</text>
<text x="276.9" y="115.3">22uF</text>
<text x="292.1" y="115.3">22uF</text>
<text x="337.8" y="115.3">22uF</text>
<text x="342.8" y="119.4">R47</text>
<text x="357.6" y="115.3">10uF</text>
<text x="434.3" y="115.6">1%</text>
<text x="459.7" y="115.6">330R</text>
<text x="360.4" y="122.9">100uF</text>
<text x="363.6" y="120.4">C17</text>
<text x="378" y="120.4">C34</text>
<text x="378" y="122.9">10uF</text>
<text x="431.5" y="122.9">100uF</text>
<text x="434.7" y="120.4">C12</text>
<text x="449.1" y="120.4">C8</text>
<text x="449.1" y="122.9">0.1uF</text>
<text x="135.4" y="126.5">0R</text>
<text x="261.6" y="131.3" transform="rotate(-90 261.6 131.3)">R5</text>
<text x="343.7" y="126.5">0R</text>
<text x="423.7" y="130.6">C14</text>
<text x="434.3" y="128.3">R104</text>
<text x="434.3" y="130.8">3.9K</text>
<text x="460.8" y="131.1">D2</text>
<text x="268.7" y="133.5" transform="rotate(-90 268.7 133.5)">17.2K</text>
<text x="423.7" y="133.1">0.1uF</text>
<text x="434.3" y="133.3">1%</text>
<text x="460.8" y="134.1">LED SMD</text>
<text x="467.5" y="136.1">TP4</text>
<text x="462.4" y="145.3">TESTPOINT</text>
<text x="91.5" y="153.9">REG LINEAR 5V 25MA</text>
<text x="104.9" y="151.4">U3</text>
<text x="156.1" y="154.4">MCP9510HT</text>
<text x="157.7" y="151.9">U4</text>
<text x="228.7" y="154.4">DNI</text>
<text x="234.8" y="154.4">C15</text>
<text x="191.5" y="157">Q2</text>
<text x="191.5" y="160">TN5335K1-G</text>
<text x="234.4" y="162.6">R8</text>
<text x="134.1" y="168.7">C35</text>
<text x="134.1" y="171.2">10uF</text>
<text x="233.7" y="169.7">DNI</text>
<text x="75.7" y="176.3">C16</text>
<text x="75.7" y="178.8">1uF</text>
<text x="169.9" y="179.3">41.2K</text>
<text x="174.2" y="176.8">R7</text>
<text x="85.9" y="181.4">C18</text>
<text x="85.9" y="183.9">0.1uF</text>
<text x="135.1" y="183.9">0.1uF</text>
<text x="135.8" y="181.4">C110</text>
<text x="197.6" y="220">U5</text>
<text x="111.7" y="223">L5</text>
<text x="299.7" y="223.5">L7</text>
<text x="316.8" y="222.5">TP13</text>
<text x="109.7" y="229.6">10uH</text>
<text x="297.7" y="229.1">10uH</text>
<text x="312.5" y="231.6">TESTPOINT</text>
<text x="89.9" y="238.7">C19</text>
<text x="102.6" y="238.8">C21</text>
<text x="128" y="238.8">C22</text>
<text x="153.4" y="238.7">C24</text>
<text x="226.1" y="236.3" transform="rotate(-90 226.1 236.3)">R10</text>
<text x="233.2" y="236.2" transform="rotate(-90 233.2 236.2)">DNI</text>
<text x="241.3" y="234.7">C27</text>
<text x="241.3" y="237.2">22uF</text>
<text x="254" y="234.7">C28</text>
<text x="254" y="237.2">22uF</text>
<text x="294.6" y="234.7">C29</text>
<text x="294.6" y="237.2">22uF</text>
<text x="314.5" y="234.7">C115</text>
<text x="314.5" y="237.2">10uF</text>
<text x="89.9" y="241.3">2.2uF</text>
<text x="102.6" y="241.3">120uF R46</text>
<text x="128" y="241.3">120uF</text>
<text x="153.4" y="241.3">4.7uF</text>
<text x="299.6" y="241.3">R48</text>
<text x="316.8" y="240.3">TP14</text>
<text x="112.5" y="248.4">0R</text>
<text x="300.5" y="248.4">0R</text>
<text x="312.5" y="249.4">TESTPOINT</text>
<text x="94" y="256.5">U6</text>
<text x="226.1" y="254.1" transform="rotate(-90 226.1 254.1)">R11</text>
<text x="233.2" y="255.4" transform="rotate(-90 233.2 255.4)">1.21K</text>
<text x="67.3" y="261.1">249</text>
<text x="79" y="261.1">R9</text>
<text x="94" y="259.1">TCLT1009</text>
<text x="192.4" y="269.7">PKU5510S</text>
<text x="144.4" y="275.1">J1-1</text>
<text x="144.4" y="270">J1-2</text>
<text x="208.2" y="274.3">C33</text>
<text x="189.6" y="279.4">C254</text>
<text x="207" y="281.4">4.7nF</text>
<text x="189.7" y="286.5">10nF</text>
<text x="215" y="284.5">C255</text>
<text x="197.2" y="289.6">C256</text>
<text x="215.1" y="291.6">10nF</text>
<text x="196.8" y="296.7">2.2nF</text>
</g>
</svg>
